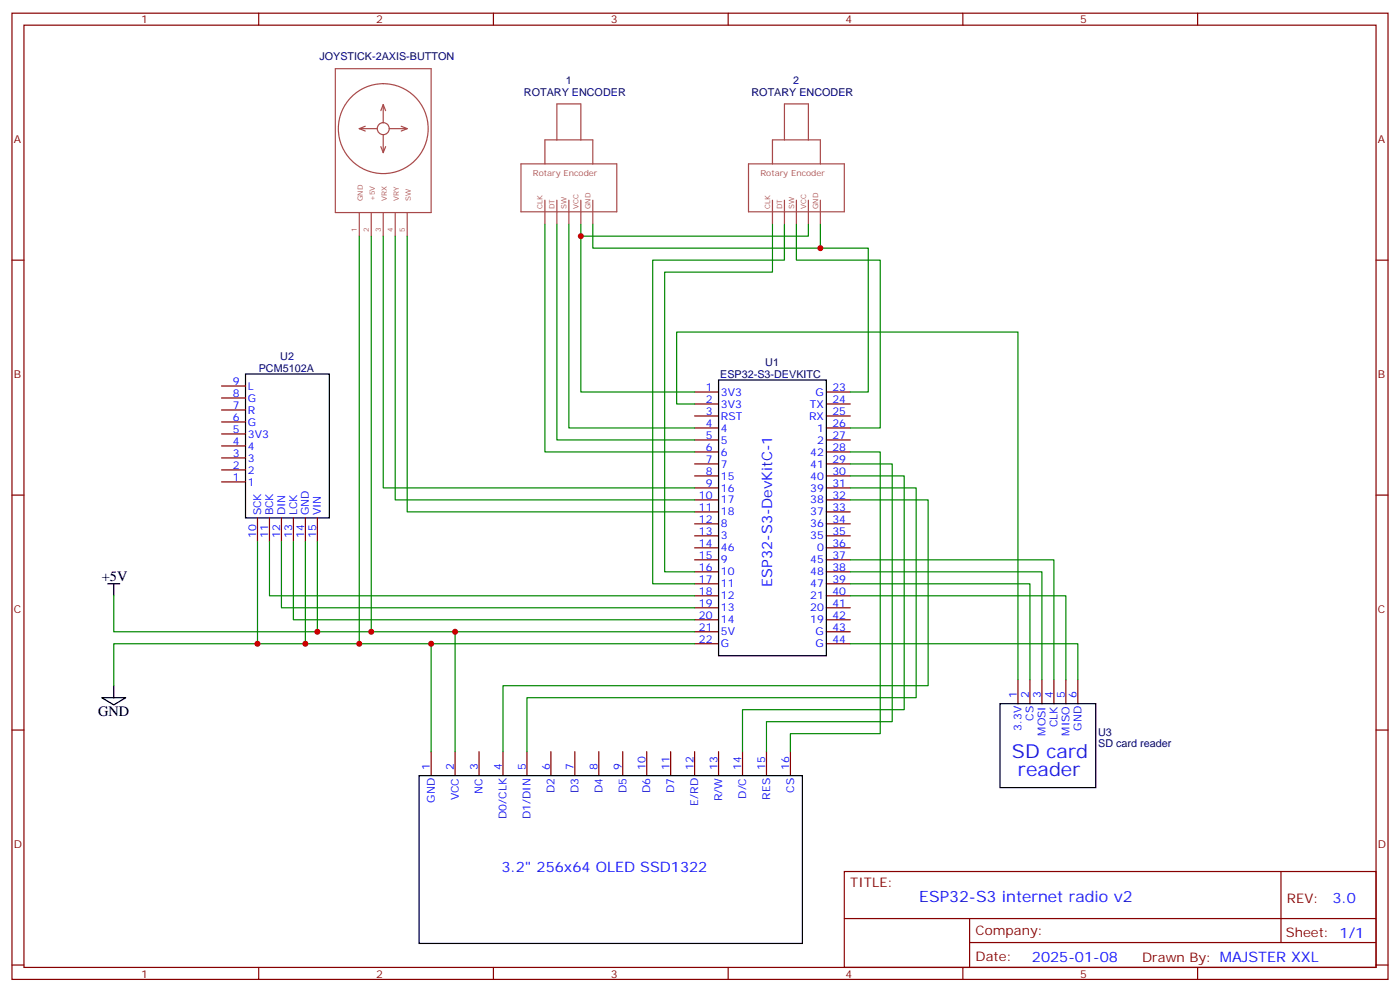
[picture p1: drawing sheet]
<svg xmlns="http://www.w3.org/2000/svg" width="412mm" height="292mm" viewBox="0 0 412 292" stroke-linecap="round" stroke-linejoin="round" font-family="sans-serif">
<g fill="none" stroke="#870000" stroke-width=".35">
<path d="M3.5 3.9h405.4v284.3h-405.4zM7.1 7.4h398.2v277.3h-398.2zM76.2 3.9v3.5M145.3 3.9v3.5M214.5 3.9v3.5M283.6 3.9v3.5M352.8 3.9v3.5M3.5 76.6h3.6M405.3 76.6h3.6M65.3 117.1h7M65.3 113.6h7M204.6 115.4h7.1"/>
<path d="M204.6 118.9h7.1M243.4 115.4h7.1M243.4 118.9h7.1M65.3 138.3h7M65.3 134.8h7M65.3 131.2h7M65.3 127.7h7M65.3 124.2h7M65.3 120.6h7M204.6 122.4h7.1M204.6 125.9h7.1M204.6 129.5h7.1"/>
<path d="M204.6 133h7.1M204.6 136.5h7.1M243.4 122.4h7.1M243.4 125.9h7.1M243.4 129.5h7.1M243.4 133h7.1M243.4 136.5h7.1M3.5 145.7h3.6M65.3 141.8h7M75.8 152.4v7.1M79.4 152.4v7.1M82.9 152.4v7.1"/>
<path d="M86.4 152.4v7.1M90 152.4v7.1M93.5 152.4v7.1M204.6 140.1h7.1M204.6 143.6h7.1M204.6 147.1h7.1M204.6 150.6h7.1M204.6 154.2h7.1M204.6 157.7h7.1M243.4 140.1h7.1M243.4 143.6h7.1M243.4 147.1h7.1"/>
<path d="M243.4 150.6h7.1M243.4 154.2h7.1M243.4 157.7h7.1M405.3 145.7h3.6M204.6 161.2h7.1M204.6 164.7h7.1M204.6 168.3h7.1M204.6 171.8h7.1M204.6 175.3h7.1M204.6 178.9h7.1M243.4 161.2h7.1M243.4 164.7h7.1"/>
<path d="M243.4 168.3h7.1M243.4 171.8h7.1M243.4 175.3h7.1M243.4 178.9h7.1M204.6 182.4h7.1M204.6 185.9h7.1M204.6 189.4h7.1M243.4 182.4h7.1M243.4 185.9h7.1M243.4 189.4h7.1M3.5 214.8h3.6M299.9 200v7.1"/>
<path d="M303.4 200v7.1M306.9 200v7.1M310.4 200v7.1M314 200v7.1M317.5 200v7.1M405.3 214.8h3.6M127 221.2v7M134.1 221.2v7M141.1 221.2v7M148.2 221.2v7M155.2 221.2v7M162.3 221.2v7"/>
<path d="M169.3 221.2v7M176.4 221.2v7M183.4 221.2v7M190.5 221.2v7M197.6 221.2v7M204.6 221.2v7M211.7 221.2v7M218.7 221.2v7M225.8 221.2v7M232.8 221.2v7M248.7 256.5h156.6v28.2h-156.6zM377.3 256.5v20.9"/>
<path d="M248.7 270.3h156.5M285.6 277.4h119.6M285.6 270.3v14.1M3.5 284h3.6M76.2 284.7v3.5M145.3 284.7v3.5M214.5 284.7v3.5M283.6 284.7v3.5M352.8 284.7v3.5M405.3 284h3.6"/>
</g>
<path d="M72.3 110.1h24.7v42.3h-24.7zM211.7 111.8h31.7v81.2h-31.7zM31.7 171.8h3.6M33.5 171.8v3.5M30 205.3h7l-3.5 2.1zM33.5 201.8v3.5M294.6 207.1h28.2v24.7h-28.2zM123.5 228.2h112.9v49.4h-112.9z" fill="none" stroke="#000" stroke-width=".35"/>
<g fill="none" stroke="#a64a4a" stroke-width=".35">
<path d="M98.8 20.2h28.2v42.4h-28.2zM105.8 37.9h5.3M105.8 37.9l1.8 .7M107.6 37.2l-1.8 .7M112.9 30.8v5.3M112.9 39.6v5.3M112.9 30.8l-.7 1.8M112.9 30.8l.7 1.8M114.7 37.9h5.2M118.2 37.2l1.7 .7M119.9 37.9l-1.7 .7M112.2 43.1l.7 1.8"/>
<path d="M113.6 43.1l-.7 1.8M153.5 48.2h28.2v14.1h-28.2zM160.5 48.2v-7h14.1v7M160.5 58.9v7M164 41.2v-10.6h7.1v10.6M164 58.9v7M167.6 58.9v7M171.1 58.9v7M174.6 58.9v7M220.5 48.2h28.2v14.1h-28.2zM227.5 48.2v-7h14.2v7M227.5 58.9v7"/>
<path d="M231.1 41.2v-10.6h7v10.6M231.1 58.9v7M234.6 58.9v7M238.1 58.9v7M241.7 58.9v7M105.8 62.6v6.9M109.4 62.6v6.9M112.9 62.6v6.9M116.4 62.6v6.9M119.9 62.6v6.9"/>
<circle cx="112.9" cy="37.9" r="1.76"/>
<circle cx="112.9" cy="37.9" r="13.2"/>
</g>
<g fill="none" stroke="#008700" stroke-width=".35">
<path d="M105.8 69.5v119.9M109.4 69.5v116.4M112.9 69.5v74.1h91.7M116.4 69.5v77.6h88.2M119.9 69.5v81.1h84.7M160.5 66v67h44.1M164 66v63.5h40.6M167.6 66v59.9h37M171.1 66v3.5h67v-3.5M171.1 69.5v45.9h33.5M174.6 66v7h67.1v-7M227.5 66v14.1h-31.7v88.2h8.8"/>
<path d="M231.1 66v10.6h-38.8v95.2h12.3M234.6 66v10.6h24.7v49.3h-8.8M241.7 73h14.1v42.4h-5.3M204.6 118.9h-5.3v-21.2h100.6v102.3M250.5 133h8.8v82.9h-26.5v5.3M250.5 136.5h12.3v75.9h-37v8.8M75.8 159.5v29.9M79.4 159.5v15.8h125.2M82.9 159.5v19.4h121.7M86.4 159.5v22.9h118.2M90 159.5v29.9h114.6M93.5 159.5v26.4"/>
<path d="M250.5 140.1h15.8v68.7h-47.6v12.4M250.5 143.6h19.4v61.7h-114.7v15.9M250.5 147.1h22.9v54.7h-125.2v19.4M33.5 175.3v10.6h171.1M250.5 171.8h52.9v28.2M250.5 168.3h56.4v31.7M250.5 164.7h59.9v35.3M250.5 175.3h63.5v24.7M90 189.4h-56.5v12.4M127 189.4v31.8M134.1 185.9v35.3M250.5 189.4h67v10.6"/>
</g>
<g fill="#c00">
<circle cx="241.7" cy="73" r=".88"/>
<circle cx="90" cy="189.4" r=".88"/>
<circle cx="93.5" cy="185.9" r=".88"/>
<circle cx="171.1" cy="69.5" r=".88"/>
<circle cx="75.8" cy="189.4" r=".88"/>
<circle cx="134.1" cy="185.9" r=".88"/>
<circle cx="127" cy="189.4" r=".88"/>
<circle cx="105.8" cy="189.4" r=".88"/>
<circle cx="109.4" cy="185.9" r=".88"/>
</g>
<g font-size="5.6" fill="#00f">
<text x="298.1" y="223">SD card</text>
<text x="299.9" y="228.2">reader</text>
</g>
<text font-size="4.6" fill="#00f" x="270.8" y="265.5">ESP32-S3 internet radio v2</text>
<g font-size="4.2">
<text x="30" y="171.1">+5V</text>
<text x="28.9" y="210.6">GND</text>
</g>
<g font-size="4.2" fill="#00f">
<text x="227.5" y="172.6" transform="rotate(-90 227.5 172.6)">ESP32-S3-DevKitC-1</text>
<text x="147.7" y="256.7">3.2&quot; 256x64 OLED SSD1322</text>
<text x="392.5" y="265.7">3.0</text>
<text x="304" y="283.1">2025-01-08</text>
</g>
<g font-size="3.9" fill="#800">
<text x="250.5" y="261.1">TITLE:</text>
<text x="379.1" y="265.7">REV:</text>
<text x="287.4" y="275.3">Company:</text>
<text x="378.7" y="275.9">Sheet: 1/1</text>
<text x="287.4" y="282.9">Date:</text>
<text x="336.4" y="283">Drawn By: MAJSTER XXL</text>
</g>
<g font-size="3.2" fill="#800">
<text x="41.6" y="6.9">1</text>
<text x="110.8" y="6.9">2</text>
<text x="179.9" y="6.9">3</text>
<text x="249.1" y="6.9">4</text>
<text x="318.2" y="6.9">5</text>
<text x="4.1" y="42">A</text>
<text x="405.9" y="42">A</text>
<text x="4.1" y="111.1">B</text>
<text x="405.9" y="111.1">B</text>
<text x="4.1" y="180.3">C</text>
<text x="405.9" y="180.3">C</text>
<text x="4.1" y="249.4">D</text>
<text x="405.9" y="249.4">D</text>
<text x="41.6" y="287.7">1</text>
<text x="110.8" y="287.7">2</text>
<text x="179.9" y="287.7">3</text>
<text x="249.1" y="287.7">4</text>
<text x="318.2" y="287.7">5</text>
</g>
<g font-size="3.2" fill="#000080">
<text x="94.1" y="17.8">JOYSTICK-2AXIS-BUTTON</text>
<text x="154.4" y="28.3">ROTARY ENCODER</text>
<text x="166.7" y="24.8">1</text>
<text x="221.4" y="28.3">ROTARY ENCODER</text>
<text x="233.7" y="24.8">2</text>
<text x="82.6" y="105.9">U2</text>
<text x="225.4" y="107.7">U1</text>
<text x="76.2" y="109.5">PCM5102A</text>
<text x="212.2" y="111.2">ESP32-S3-DEVKITC</text>
<text x="323.5" y="219.8">SD card reader</text>
<text x="323.5" y="216.6">U3</text>
</g>
<g font-size="3.2" fill="#00f">
<text x="68.5" y="113.2">9</text>
<text x="68.5" y="116.8">8</text>
<text x="73" y="118.2">G</text>
<text x="73" y="114.7">L</text>
<text x="207.9" y="115">1</text>
<text x="207.9" y="118.5">2</text>
<text x="212.4" y="116.4">3V3</text>
<text x="212.4" y="119.9">3V3</text>
<text x="238.6" y="119.9">TX</text>
<text x="240.2" y="116.4">G</text>
<text x="245.2" y="115">23</text>
<text x="245.2" y="118.5">24</text>
<text x="68.5" y="123.8">6</text>
<text x="68.5" y="120.3">7</text>
<text x="73" y="125.2">G</text>
<text x="73" y="121.7">R</text>
<text x="207.9" y="122.1">3</text>
<text x="207.9" y="125.6">4</text>
<text x="212.4" y="123.5">RST</text>
<text x="238.3" y="123.5">RX</text>
<text x="245.2" y="122.1">25</text>
<text x="245.2" y="125.6">26</text>
<text x="68.5" y="130.9">4</text>
<text x="68.5" y="127.4">5</text>
<text x="73" y="128.8">3V3</text>
<text x="207.9" y="129.1">5</text>
<text x="212.4" y="127">4</text>
<text x="212.4" y="130.5">5</text>
<text x="240.7" y="127">1</text>
<text x="240.7" y="130.5">2</text>
<text x="245.2" y="129.1">27</text>
<text x="68.5" y="137.9">2</text>
<text x="68.5" y="134.4">3</text>
<text x="73" y="135.8">3</text>
<text x="73" y="132.3">4</text>
<text x="207.9" y="132.6">6</text>
<text x="207.9" y="136.2">7</text>
<text x="212.4" y="134.1">6</text>
<text x="212.4" y="137.6">7</text>
<text x="238.7" y="134.1">42</text>
<text x="238.7" y="137.6">41</text>
<text x="245.2" y="132.6">28</text>
<text x="245.2" y="136.2">29</text>
<text x="68.5" y="141.5">1</text>
<text x="73" y="142.9">1</text>
<text x="73" y="139.3">2</text>
<text x="207.9" y="139.7">8</text>
<text x="207.9" y="143.2">9</text>
<text x="212.4" y="141.1">15</text>
<text x="238.7" y="141.1">40</text>
<text x="245.2" y="139.7">30</text>
<text x="245.2" y="143.2">31</text>
<text x="205.9" y="146.8">10</text>
<text x="212.4" y="144.6">16</text>
<text x="212.4" y="148.2">17</text>
<text x="238.7" y="144.6">39</text>
<text x="238.7" y="148.2">38</text>
<text x="245.2" y="146.8">32</text>
<text x="76.9" y="151.7" transform="rotate(-90 76.9 151.7)">SCK</text>
<text x="80.4" y="151.7" transform="rotate(-90 80.4 151.7)">BCK</text>
<text x="84" y="151.7" transform="rotate(-90 84 151.7)">DIN</text>
<text x="87.5" y="151.7" transform="rotate(-90 87.5 151.7)">LCK</text>
<text x="91" y="151.7" transform="rotate(-90 91 151.7)">GND</text>
<text x="94.5" y="151.7" transform="rotate(-90 94.5 151.7)">VIN</text>
<text x="205.9" y="150.3">11</text>
<text x="205.9" y="153.8">12</text>
<text x="212.4" y="151.7">18</text>
<text x="212.4" y="155.2">8</text>
<text x="238.7" y="151.7">37</text>
<text x="238.7" y="155.2">36</text>
<text x="245.2" y="150.3">33</text>
<text x="245.2" y="153.8">34</text>
<text x="75.5" y="158.2" transform="rotate(-90 75.5 158.2)">10</text>
<text x="79" y="158.2" transform="rotate(-90 79 158.2)">11</text>
<text x="82.5" y="158.2" transform="rotate(-90 82.5 158.2)">12</text>
<text x="86.1" y="158.2" transform="rotate(-90 86.1 158.2)">13</text>
<text x="89.6" y="158.2" transform="rotate(-90 89.6 158.2)">14</text>
<text x="93.1" y="158.2" transform="rotate(-90 93.1 158.2)">15</text>
<text x="205.9" y="157.3">13</text>
<text x="205.9" y="160.9">14</text>
<text x="212.4" y="158.8">3</text>
<text x="238.7" y="158.8">35</text>
<text x="245.2" y="157.3">35</text>
<text x="245.2" y="160.9">36</text>
<text x="205.9" y="164.4">15</text>
<text x="205.9" y="167.9">16</text>
<text x="212.4" y="162.3">46</text>
<text x="212.4" y="165.8">9</text>
<text x="238.7" y="165.8">45</text>
<text x="240.7" y="162.3">0</text>
<text x="245.2" y="164.4">37</text>
<text x="245.2" y="167.9">38</text>
<text x="205.9" y="171.4">17</text>
<text x="212.4" y="169.3">10</text>
<text x="212.4" y="172.9">11</text>
<text x="238.7" y="169.3">48</text>
<text x="238.7" y="172.9">47</text>
<text x="245.2" y="171.4">39</text>
<text x="205.9" y="175">18</text>
<text x="205.9" y="178.5">19</text>
<text x="212.4" y="176.4">12</text>
<text x="212.4" y="179.9">13</text>
<text x="238.7" y="176.4">21</text>
<text x="238.7" y="179.9">20</text>
<text x="245.2" y="175">40</text>
<text x="245.2" y="178.5">41</text>
<text x="205.9" y="182">20</text>
<text x="205.9" y="185.6">21</text>
<text x="212.4" y="183.4">14</text>
<text x="238.7" y="183.4">19</text>
<text x="245.2" y="182">42</text>
<text x="245.2" y="185.6">43</text>
<text x="205.9" y="189.1">22</text>
<text x="212.4" y="187">5V</text>
<text x="212.4" y="190.5">G</text>
<text x="240.2" y="187">G</text>
<text x="240.2" y="190.5">G</text>
<text x="245.2" y="189.1">44</text>
<text x="299.5" y="205.3" transform="rotate(-90 299.5 205.3)">1</text>
<text x="303" y="205.3" transform="rotate(-90 303 205.3)">2</text>
<text x="306.6" y="205.3" transform="rotate(-90 306.6 205.3)">3</text>
<text x="310.1" y="205.3" transform="rotate(-90 310.1 205.3)">4</text>
<text x="313.6" y="205.3" transform="rotate(-90 313.6 205.3)">5</text>
<text x="317.1" y="205.3" transform="rotate(-90 317.1 205.3)">6</text>
<text x="300.9" y="215.1" transform="rotate(-90 300.9 215.1)">3.3V</text>
<text x="304.4" y="212.2" transform="rotate(-90 304.4 212.2)">CS</text>
<text x="311.5" y="214" transform="rotate(-90 311.5 214)">CLK</text>
<text x="318.6" y="215.1" transform="rotate(-90 318.6 215.1)">GND</text>
<text x="308" y="216.5" transform="rotate(-90 308 216.5)">MOSI</text>
<text x="315" y="216.5" transform="rotate(-90 315 216.5)">MISO</text>
<text x="126.6" y="226.5" transform="rotate(-90 126.6 226.5)">1</text>
<text x="133.7" y="226.5" transform="rotate(-90 133.7 226.5)">2</text>
<text x="140.8" y="226.5" transform="rotate(-90 140.8 226.5)">3</text>
<text x="147.8" y="226.5" transform="rotate(-90 147.8 226.5)">4</text>
<text x="154.9" y="226.5" transform="rotate(-90 154.9 226.5)">5</text>
<text x="161.9" y="226.5" transform="rotate(-90 161.9 226.5)">6</text>
<text x="169" y="226.5" transform="rotate(-90 169 226.5)">7</text>
<text x="176" y="226.5" transform="rotate(-90 176 226.5)">8</text>
<text x="183.1" y="226.5" transform="rotate(-90 183.1 226.5)">9</text>
<text x="190.1" y="226.5" transform="rotate(-90 190.1 226.5)">10</text>
<text x="197.2" y="226.5" transform="rotate(-90 197.2 226.5)">11</text>
<text x="204.3" y="226.5" transform="rotate(-90 204.3 226.5)">12</text>
<text x="211.3" y="226.5" transform="rotate(-90 211.3 226.5)">13</text>
<text x="218.4" y="226.5" transform="rotate(-90 218.4 226.5)">14</text>
<text x="225.4" y="226.5" transform="rotate(-90 225.4 226.5)">15</text>
<text x="232.5" y="226.5" transform="rotate(-90 232.5 226.5)">16</text>
<text x="142.2" y="233.5" transform="rotate(-90 142.2 233.5)">NC</text>
<text x="163.3" y="233.4" transform="rotate(-90 163.3 233.4)">D2</text>
<text x="170.4" y="233.4" transform="rotate(-90 170.4 233.4)">D3</text>
<text x="177.4" y="233.4" transform="rotate(-90 177.4 233.4)">D4</text>
<text x="184.5" y="233.4" transform="rotate(-90 184.5 233.4)">D5</text>
<text x="191.6" y="233.4" transform="rotate(-90 191.6 233.4)">D6</text>
<text x="198.6" y="233.4" transform="rotate(-90 198.6 233.4)">D7</text>
<text x="233.9" y="233.3" transform="rotate(-90 233.9 233.3)">CS</text>
<text x="128.1" y="236.2" transform="rotate(-90 128.1 236.2)">GND</text>
<text x="135.1" y="235.6" transform="rotate(-90 135.1 235.6)">VCC</text>
<text x="205.7" y="237.1" transform="rotate(-90 205.7 237.1)">E/RD</text>
<text x="212.7" y="235.7" transform="rotate(-90 212.7 235.7)">R/W</text>
<text x="219.8" y="235.1" transform="rotate(-90 219.8 235.1)">D/C</text>
<text x="226.8" y="235.3" transform="rotate(-90 226.8 235.3)">RES</text>
<text x="149.2" y="241" transform="rotate(-90 149.2 241)">D0/CLK</text>
<text x="156.3" y="241" transform="rotate(-90 156.3 241)">D1/DIN</text>
</g>
<g font-size="2.5" fill="#a54b4b">
<text x="157" y="51.7">Rotary Encoder</text>
<text x="224" y="51.7">Rotary Encoder</text>
</g>
<g font-size="2.1" fill="#a54b4b">
<text x="106.9" y="59.2" transform="rotate(-90 106.9 59.2)">GND</text>
<text x="110.4" y="59.2" transform="rotate(-90 110.4 59.2)">+5V</text>
<text x="113.9" y="59.2" transform="rotate(-90 113.9 59.2)">VRX</text>
<text x="117.5" y="59.2" transform="rotate(-90 117.5 59.2)">VRY</text>
<text x="121" y="59.2" transform="rotate(-90 121 59.2)">SW</text>
<text x="159.8" y="61.6" transform="rotate(-90 159.8 61.6)">CLK</text>
<text x="163.3" y="61.6" transform="rotate(-90 163.3 61.6)">DT</text>
<text x="166.9" y="61.6" transform="rotate(-90 166.9 61.6)">SW</text>
<text x="170.4" y="61.6" transform="rotate(-90 170.4 61.6)">VCC</text>
<text x="173.9" y="61.6" transform="rotate(-90 173.9 61.6)">GND</text>
<text x="226.8" y="61.6" transform="rotate(-90 226.8 61.6)">CLK</text>
<text x="230.4" y="61.6" transform="rotate(-90 230.4 61.6)">DT</text>
<text x="233.9" y="61.6" transform="rotate(-90 233.9 61.6)">SW</text>
<text x="237.4" y="61.6" transform="rotate(-90 237.4 61.6)">VCC</text>
<text x="241" y="61.6" transform="rotate(-90 241 61.6)">GND</text>
<text x="105.1" y="68.2" transform="rotate(-90 105.1 68.2)">1</text>
<text x="108.7" y="68.2" transform="rotate(-90 108.7 68.2)">2</text>
<text x="112.2" y="68.2" transform="rotate(-90 112.2 68.2)">3</text>
<text x="115.7" y="68.2" transform="rotate(-90 115.7 68.2)">4</text>
<text x="119.2" y="68.2" transform="rotate(-90 119.2 68.2)">5</text>
</g>
</svg>
